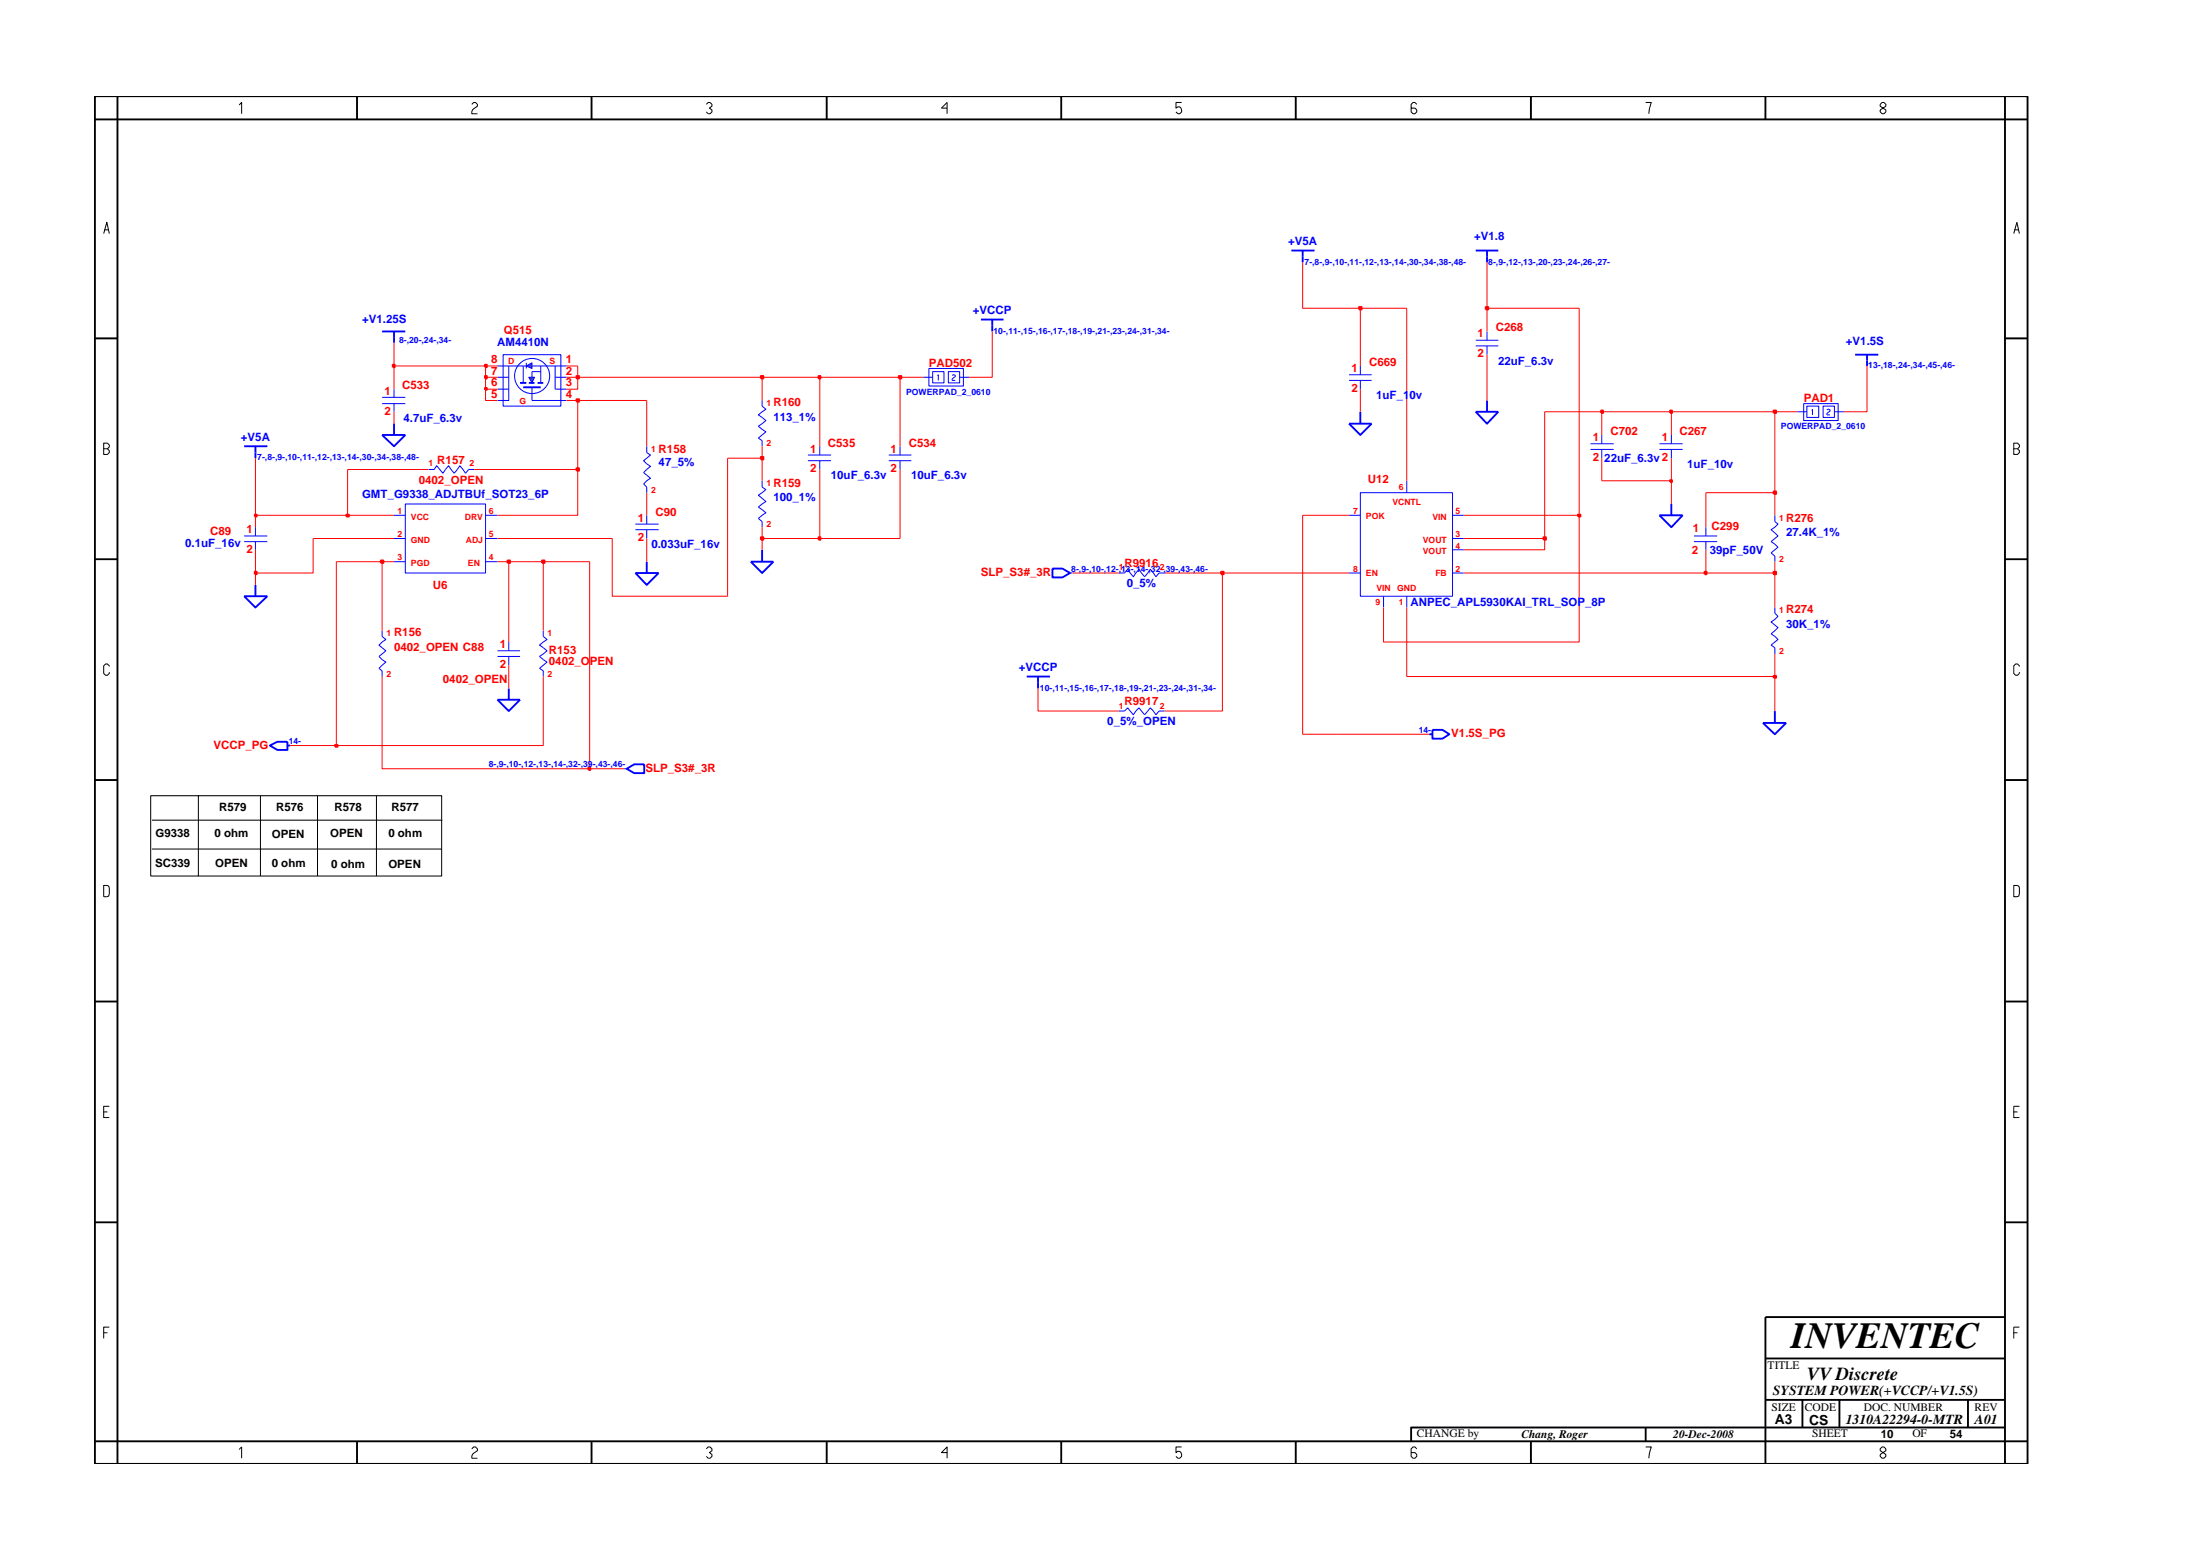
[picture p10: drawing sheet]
<svg xmlns="http://www.w3.org/2000/svg" width="297mm" height="210mm" viewBox="0 0 297 210" stroke-linecap="round" stroke-linejoin="round" font-family="sans-serif">
<g fill="none" stroke="#00f" stroke-width=".25">
<path d="M51.6 58.7h3.1l-1.5 1.5zM53.2 57.2v1.5M70.6 52.3h2.4M33 60.2h3.1M34.5 60.2v1.6M85.8 77.3h3.1l-1.6 1.6zM87.3 75.8v1.5M101.4 75.8h3l-1.5 1.5zM102.9 74.2v1.6M224.1 69.5h3.1l-1.5 1.6zM225.7 68v1.5M238 97.6h3.2l-1.6 1.5z"/>
<path d="M239.6 96v1.6"/>
</g>
<g fill="none" stroke="#00f" stroke-width=".14">
<path d="M71.8 52.3v1.7M214.7 59.9h3.2M216.3 58.7v1.2M242.7 55.6h1.3M243.5 54.5h4.7v2.3h-4.7zM244 54.8h1.6v1.5h-1.6zM244.6 55.4l.1-.2v.8M246.2 54.8h1.5v1.5h-1.5zM246.7 55.3l.1-.1 .3 .1v.2l-.4 .3v.2h.4M247.7 55.6h1.2M57.9 63.4h.7l.4-.5 .8 1 .8-1 .7 1 .8-1 .8 1 .4-.5h.7M87.3 60.2v.9l.5 .3-.9 .8 .9 .7-.9 .9 .9 .7-.9 .8 .4 .4v.8"/>
<path d="M102.9 64.9v.8l.5 .4-1 .7 1 .9-1 .7 1 .8-1 .8 .5 .4v.7M109.1 62.2h3.1M109.1 61.4h3.1M110.7 60.2v1.2M110.7 62.2v1.2M214.7 60.6h3.2M216.3 60.6v1.2M239.6 69.5v.9l.5 .3-1 .8 1 .8-1 .8 1 .8-1 .7 .5 .4v.8M51.6 85.1v.8l.5 .4-.9 .8 .9 .7-.9 .8 .9 .8-.9 .8 .4 .3v.8M67.2 87.8h3M67.2 88.6h3M68.7 86.6v1.2"/>
<path d="M68.7 88.6v1.2"/>
</g>
<path d="M71.1 49.4l.7-.4v.7z" fill="#3c3cc8"/>
<path d="M71.1 49.4l.7-.4v.7zM71.1 49v.7" fill="none" stroke="#00f" stroke-width=".14"/>
<path d="M71.4 50.9h.8l-.4 .8z" fill="#3c3cc8"/>
<g fill="none" stroke="#00f" stroke-width=".14">
<path d="M51.6 54.5h3.1M51.6 53.6h3.1M53.2 52.5v1.1M53.2 54.5v1.1M67.2 52.5h1.5M67.2 50.9h1.5M67.2 49.4h3.9M67.9 47.9h7.8v6.9h-7.8zM68.7 49.4v4.6h-1.5M70.6 49.4v2.3M71.4 50.9h.8l-.4 .8zM71.8 54h4.7"/>
<path d="M73 49.4v2.3M73 50.2h-1.2v.7M75 49.4v3.1h1.5M75 50.9h1.5M76.5 49.4h-4.7M102.9 54v.8l.5 .4-1 .8 1 .8-1 .7 1 .8-1 .8 .5 .4v.7M124.7 50.9h1.2M125.4 49.7h4.7v2.4h-4.7zM125.9 50.2h1.6v1.5h-1.6zM126.6 50.7l.1-.1v.7M128 50.2h1.6v1.5h-1.6zM128.6 50.7l.1-.1 .3 .1v.1l-.4 .4v.1h.4"/>
<path d="M129.6 50.9h1.2M182.1 51.3h3.1M182.1 50.6h3.1M183.7 49.4v1.2M183.7 51.3v1.2M199.2 45.9h3.1M199.2 46.7h3.1M200.8 44.7v1.2M200.8 46.7v1.2M224.1 59.9h3.1M225.7 58.7v1.2M33 72.3h3.1"/>
<path d="M33 73.1h3.1M34.5 71.1v1.2M34.5 73.1v1.1M53.2 72.7h1.5M53.2 69.5h1.5M53.2 75.8h1.5M54.7 68h10.9v9.3h-10.9zM65.6 72.7h1.6M65.6 69.5h1.6M65.6 75.8h1.6M85.8 70.7h3.1M85.8 71.5h3.1"/>
<path d="M87.3 69.5v1.2M87.3 71.5v1.2M120 61.4h3M120 62.2h3M121.5 60.2v1.2M121.5 62.2v1.2M144.5 77.3h.3M151.1 77.3h.7l.5-.5 .7 1 .8-1 .7 1 .8-1 .8 1 .4-.5h.8M182.1 69.5h1.6M182.1 77.3h1.6M183.7 66.5h12.4v14h-12.4zM189.9 64.9v1.6"/>
<path d="M196.1 69.5h1.5M196.1 72.7h1.5M196.1 77.3h1.5M196.1 74.2h1.5M224.1 60.6h3.1M225.7 60.6v1.2M228.7 73.1h3.1M228.7 72.3h3.1M230.3 71.1v1.2M230.3 73.1v1.1M73.3 85.1v.8l.6 .4-1.1 .8 1.1 .7-1.1 .8 1.1 .8-1.1 .8 .5 .3v.8M151.1 96h.7l.5-.5 .7 1 .8-1 .7 1 .8-1 .8 1 .4-.5h.8"/>
<path d="M186.8 80.5v1.5M189.9 80.5v1.5M239.6 82v.7l.5 .5-1 .7 1 .8-1 .8 1 .8-1 .8 .5 .3v.9M84.3 103.7h.3"/>
<circle cx="71.8" cy="50.7" r="2.37"/>
</g>
<g fill="none" stroke="#00f" stroke-width=".25">
<path d="M174.4 33.8h3.1M175.9 33.8v1.6M199.2 33.8h3.1M200.8 33.8v1.6M51.6 44.7h3.1M53.2 44.7v1.6M70.2 51.7h.9M71.4 51.7h.8M72.6 51.7h.7M132.4 43.1h3.1M134 43.1v1.6M182.1 57.2h3.1l-1.5 1.5z"/>
<path d="M183.7 55.6v1.6M199.2 55.6h3.1l-1.5 1.6zM200.8 54v1.6M250.5 47.9h3.1M252.1 47.9v1.5M34.5 78.9v1.6M142.1 76.7h1.4l1 .6-1 .6h-1.4zM33 80.5h3.1l-1.6 1.5zM67.2 94.4h3l-1.5 1.6zM68.7 92.9v1.5M138.6 91.3h3.2M140.2 91.3v1.6"/>
<path d="M193 99.1h.4M193.4 98.5h1.4l.9 .6-.9 .6h-1.4zM36.4 100.6l1.1-.5h1.3v1.1h-1.3zM38.8 100.6h.3M84.6 103.7l1-.5h1.4v1.1h-1.4z"/>
</g>
<path d="M51.6 91.3v12.4h28" fill="none" stroke="#f00" stroke-width=".14"/>
<path d="M79.4 103.6h.3v.3h-.3z" fill="#8e2323"/>
<path d="M79.4 103.6h.3v.3h-.3z" fill="none" stroke="#f00" stroke-width=".25"/>
<path d="M79.6 75.8v27.9h4.7M39.1 100.6h6.3" fill="none" stroke="#f00" stroke-width=".14"/>
<path d="M45.2 100.5h.4v.3h-.4z" fill="#8e2323"/>
<path d="M45.2 100.5h.4v.3h-.4z" fill="none" stroke="#f00" stroke-width=".25"/>
<path d="M45.4 75.8v24.8h27.9v-9.3M165 77.3v18.7h-7.7M175.9 69.5v29.6h17.1M68.7 89.8v3.1M140.2 92.9v3.1h10.9M189.9 82v9.3h49.7v4.7" fill="none" stroke="#f00" stroke-width=".14"/>
<path d="M239.5 91.2h.3v.3h-.3z" fill="#8e2323"/>
<path d="M239.5 91.2h.3v.3h-.3z" fill="none" stroke="#f00" stroke-width=".25"/>
<path d="M34.5 77.3v1.6M51.6 75.8v9.3M68.7 75.8v10.8M73.3 75.8v9.3M98.2 61.8v18.7h-15.5v-7.8M213.2 69.5v17.1h-26.4v-4.6M239.6 77.3v4.7M239.6 88.3v3" fill="none" stroke="#f00" stroke-width=".14"/>
<path d="M34.4 77.2h.3v.3h-.3z" fill="#8e2323"/>
<path d="M34.4 77.2h.3v.3h-.3z" fill="none" stroke="#f00" stroke-width=".25"/>
<path d="M42.3 72.7v4.6h-7.8v-3.1M144.8 77.3h6.3M157.3 77.3h7.7" fill="none" stroke="#f00" stroke-width=".14"/>
<path d="M164.9 77.2h.3v.3h-.3z" fill="#8e2323"/>
<path d="M164.9 77.2h.3v.3h-.3z" fill="none" stroke="#f00" stroke-width=".25"/>
<path d="M165 77.3h17.1M197.6 77.3h32.7" fill="none" stroke="#f00" stroke-width=".14"/>
<path d="M230.2 77.2h.2v.3h-.2z" fill="#8e2323"/>
<path d="M230.2 77.2h.2v.3h-.2z" fill="none" stroke="#f00" stroke-width=".25"/>
<path d="M230.3 74.2v3.1h9.3" fill="none" stroke="#f00" stroke-width=".14"/>
<path d="M239.5 77.2h.3v.3h-.3z" fill="#8e2323"/>
<path d="M239.5 77.2h.3v.3h-.3z" fill="none" stroke="#f00" stroke-width=".25"/>
<path d="M45.4 75.8h6.2M239.6 75.8v1.5" fill="none" stroke="#f00" stroke-width=".14"/>
<path d="M51.4 75.6h.4v.4h-.4z" fill="#8e2323"/>
<path d="M51.4 75.6h.4v.4h-.4z" fill="none" stroke="#f00" stroke-width=".25"/>
<path d="M51.6 75.8h1.6M67.2 75.8h1.5" fill="none" stroke="#f00" stroke-width=".14"/>
<path d="M68.5 75.6h.4v.4h-.4z" fill="#8e2323"/>
<path d="M68.5 75.6h.4v.4h-.4z" fill="none" stroke="#f00" stroke-width=".25"/>
<path d="M68.7 75.8h4.6" fill="none" stroke="#f00" stroke-width=".14"/>
<path d="M73.2 75.6h.3v.4h-.3z" fill="#8e2323"/>
<path d="M73.2 75.6h.3v.4h-.3z" fill="none" stroke="#f00" stroke-width=".25"/>
<path d="M42.3 72.7h10.9M67.2 72.7h15.5M73.3 75.8h6.3M87.3 72.7v3.1M102.9 72.7v1.5M208.6 72.7v1.5h-11" fill="none" stroke="#f00" stroke-width=".14"/>
<path d="M102.7 72.5h.4v.3h-.4z" fill="#8e2323"/>
<path d="M102.7 72.5h.4v.3h-.4z" fill="none" stroke="#f00" stroke-width=".25"/>
<path d="M102.9 71.1v1.6h7.8" fill="none" stroke="#f00" stroke-width=".14"/>
<path d="M110.5 72.5h.3v.3h-.3z" fill="#8e2323"/>
<path d="M110.5 72.5h.3v.3h-.3z" fill="none" stroke="#f00" stroke-width=".25"/>
<path d="M110.7 63.4v9.3h10.8v-9.3M197.6 72.7h11" fill="none" stroke="#f00" stroke-width=".14"/>
<path d="M208.4 72.5h.3v.3h-.3z" fill="#8e2323"/>
<path d="M208.4 72.5h.3v.3h-.3z" fill="none" stroke="#f00" stroke-width=".25"/>
<path d="M208.6 55.6v17.1M34.5 69.5v1.6M230.3 66.5v4.6" fill="none" stroke="#f00" stroke-width=".14"/>
<path d="M34.4 69.5h.3v.2h-.3z" fill="#8e2323"/>
<path d="M34.4 69.5h.3v.2h-.3z" fill="none" stroke="#f00" stroke-width=".25"/>
<path d="M34.5 61.8v7.7h12.4" fill="none" stroke="#f00" stroke-width=".14"/>
<path d="M46.8 69.5h.3v.2h-.3z" fill="#8e2323"/>
<path d="M46.8 69.5h.3v.2h-.3z" fill="none" stroke="#f00" stroke-width=".25"/>
<path d="M46.9 63.4v6.1h6.3M78 63.4v6.1h-10.8M87.3 66.5v3M175.9 69.5h6.2M197.6 69.5h15.6" fill="none" stroke="#f00" stroke-width=".14"/>
<path d="M213 69.5h.4v.2h-.4z" fill="#8e2323"/>
<path d="M213 69.5h.4v.2h-.4z" fill="none" stroke="#f00" stroke-width=".25"/>
<path d="M213.2 41.6v27.9M225.7 64.9v3.1M230.3 66.5h9.3v3" fill="none" stroke="#f00" stroke-width=".14"/>
<path d="M239.5 66.3h.3v.4h-.3z" fill="#8e2323"/>
<path d="M239.5 66.3h.3v.4h-.3z" fill="none" stroke="#f00" stroke-width=".25"/>
<path d="M189.9 41.6v23.3M239.6 55.6v10.9M102.9 61.8v3.1M216.3 61.8v3.1h9.4" fill="none" stroke="#f00" stroke-width=".14"/>
<path d="M225.5 64.8h.2v.3h-.2z" fill="#8e2323"/>
<path d="M225.5 64.8h.2v.3h-.2z" fill="none" stroke="#f00" stroke-width=".25"/>
<path d="M46.9 63.4h11M64 63.4h14M225.7 61.8v3.1" fill="none" stroke="#f00" stroke-width=".14"/>
<path d="M77.8 63.2h.4v.3h-.4z" fill="#8e2323"/>
<path d="M77.8 63.2h.4v.3h-.4z" fill="none" stroke="#f00" stroke-width=".25"/>
<path d="M78 54v9.4M98.2 61.8h4.7" fill="none" stroke="#f00" stroke-width=".14"/>
<path d="M102.7 61.7h.4v.3h-.4z" fill="#8e2323"/>
<path d="M102.7 61.7h.4v.3h-.4z" fill="none" stroke="#f00" stroke-width=".25"/>
<path d="M53.2 55.6v1.6M87.3 54v6.2M110.7 50.9v9.3M121.5 50.9v9.3M183.7 52.5v3.1M208.6 55.6h7.7v3.1M225.7 55.6v3.1M102.9 60.2v1.6" fill="none" stroke="#f00" stroke-width=".14"/>
<path d="M216.2 55.4h.2v.3h-.2z" fill="#8e2323"/>
<path d="M216.2 55.4h.2v.3h-.2z" fill="none" stroke="#f00" stroke-width=".25"/>
<path d="M216.3 55.6h9.4" fill="none" stroke="#f00" stroke-width=".14"/>
<path d="M225.5 55.4h.2v.3h-.2z" fill="#8e2323"/>
<path d="M225.5 55.4h.2v.3h-.2z" fill="none" stroke="#f00" stroke-width=".25"/>
<path d="M225.7 55.6h13.9" fill="none" stroke="#f00" stroke-width=".14"/>
<path d="M239.5 55.4h.3v.3h-.3z" fill="#8e2323"/>
<path d="M239.5 55.4h.3v.3h-.3z" fill="none" stroke="#f00" stroke-width=".25"/>
<path d="M65.6 52.5v1.5h1.6M76.5 54h1.5M239.6 55.6h3.1M252.1 49.4v6.2h-3.2" fill="none" stroke="#f00" stroke-width=".14"/>
<path d="M77.8 53.9h.4v.3h-.4z" fill="#8e2323"/>
<path d="M77.8 53.9h.4v.3h-.4z" fill="none" stroke="#f00" stroke-width=".25"/>
<path d="M53.2 49.4v3.1M78 54h9.3M102.9 50.9v3.1M200.8 47.9v6.1" fill="none" stroke="#f00" stroke-width=".14"/>
<path d="M65.5 52.4h.2v.2h-.2z" fill="#8e2323"/>
<path d="M65.5 52.4h.2v.2h-.2z" fill="none" stroke="#f00" stroke-width=".25"/>
<path d="M65.6 50.9v1.6h1.6M78 50.9v1.6h-1.5" fill="none" stroke="#f00" stroke-width=".14"/>
<path d="M65.5 50.7h.2v.4h-.2z" fill="#8e2323"/>
<path d="M65.5 50.7h.2v.4h-.2z" fill="none" stroke="#f00" stroke-width=".25"/>
<path d="M65.6 49.4v1.5h1.6M76.5 50.9h1.5" fill="none" stroke="#f00" stroke-width=".14"/>
<path d="M77.8 50.7h.4v.4h-.4z" fill="#8e2323"/>
<path d="M77.8 50.7h.4v.4h-.4z" fill="none" stroke="#f00" stroke-width=".25"/>
<path d="M78 49.4v1.5h24.9" fill="none" stroke="#f00" stroke-width=".14"/>
<path d="M102.7 50.7h.4v.4h-.4z" fill="#8e2323"/>
<path d="M102.7 50.7h.4v.4h-.4z" fill="none" stroke="#f00" stroke-width=".25"/>
<path d="M102.9 50.9h7.8" fill="none" stroke="#f00" stroke-width=".14"/>
<path d="M110.5 50.7h.3v.4h-.3z" fill="#8e2323"/>
<path d="M110.5 50.7h.3v.4h-.3z" fill="none" stroke="#f00" stroke-width=".25"/>
<path d="M110.7 50.9h10.8" fill="none" stroke="#f00" stroke-width=".14"/>
<path d="M121.4 50.7h.3v.4h-.3z" fill="#8e2323"/>
<path d="M121.4 50.7h.3v.4h-.3z" fill="none" stroke="#f00" stroke-width=".25"/>
<path d="M121.5 50.9h3.2M134 44.7v6.2h-3.2" fill="none" stroke="#f00" stroke-width=".14"/>
<path d="M53 49.2h.3v.4h-.3z" fill="#8e2323"/>
<path d="M53 49.2h.3v.4h-.3z" fill="none" stroke="#f00" stroke-width=".25"/>
<path d="M53.2 46.3v3.1h12.4" fill="none" stroke="#f00" stroke-width=".14"/>
<path d="M65.5 49.2h.2v.4h-.2z" fill="#8e2323"/>
<path d="M65.5 49.2h.2v.4h-.2z" fill="none" stroke="#f00" stroke-width=".25"/>
<path d="M175.9 35.4v6.2h7.8v7.8M65.6 49.4h1.6M76.5 49.4h1.5M200.8 41.6v3.1" fill="none" stroke="#f00" stroke-width=".14"/>
<path d="M183.5 41.4h.3v.4h-.3z" fill="#8e2323"/>
<path d="M183.5 41.4h.3v.4h-.3z" fill="none" stroke="#f00" stroke-width=".25"/>
<path d="M183.7 41.6h6.2" fill="none" stroke="#f00" stroke-width=".14"/>
<path d="M200.6 41.4h.3v.4h-.3z" fill="#8e2323"/>
<path d="M200.6 41.4h.3v.4h-.3z" fill="none" stroke="#f00" stroke-width=".25"/>
<path d="M200.8 35.4v6.2h12.4" fill="none" stroke="#f00" stroke-width=".14"/>
<g fill="none" stroke="#000" stroke-width=".25">
<path d="M12.8 13h261v184.6h-261zM15.9 13v184.6M48.2 13v3.1M79.9 13v3.1M111.6 13v3.1M143.3 13v3.1M174.9 13v3.1M206.7 13v3.1M238.4 13v3.1M270.7 13v184.6M273.8 16.1h-261M12.8 45.7h3.1"/>
<path d="M270.7 45.7h3.1M12.8 75.5h3.1M270.7 75.5h3.1M12.8 105.3h3.1M270.7 105.3h3.1M12.8 135.2h3.1M270.7 135.2h3.1M12.8 165h3.1M270.7 177.7h-32.3v19.9M270.7 165h3.1M48.2 194.5v3.1M79.9 194.5v3.1"/>
<path d="M111.6 194.5v3.1M143.3 194.5v3.1M174.9 194.5v3.1M206.7 194.5v3.1M222.2 192.6v1.9M238.4 183.3h32.3M238.4 188.9h32.3M243.4 188.9v3.7M248.4 188.9v3.7M265.7 188.9v3.7M270.7 192.6h-80.2v1.9M273.8 194.5h-261"/>
</g>
<g fill="none" stroke="#000" stroke-width=".14">
<path d="M32.3 14.2l.3-.4v1.6M63.7 14.1l.3-.3h.2l.3 .3v.2l-.5 .4-.3 .4v.3h.8M95.4 14.1l.2-.3h.3l.2 .3v.2l-.3 .3 .3 .2v.3l-.2 .3h-.3l-.2-.3M127.9 14.6h-.8l.8-.8v1.6M159.5 13.8h-.7v.8l.2-.2a.5 .5 0 0 1 .5 .7l-.2 .3h-.3l-.2-.3M191.3 14.1l-.3-.3h-.2l-.3 .3v1l.3 .3h.2l.3-.3v-.3l-.3-.2h-.5M222.2 13.8h.8l-.4 1.6M254.1 13.8l-.2 .3v.2l.7 .5v.3l-.2 .3h-.3l-.2-.3v-.3l.7-.5v-.2l-.2-.3zM14 31.5l.4-1.5 .4 1.5M14.1 31h.6M272 31h.6M272.7 31.5l-.4-1.5-.4 1.5"/>
<path d="M14 59.8h.5l.3 .3v.2l-.3 .3 .3 .2v.3l-.3 .2h-.5zM271.9 59.8h.5l.3 .3v.2l-.3 .3 .3 .2v.3l-.3 .2h-.5zM14 60.6h.5M271.9 60.6h.5M14.8 89.9l-.3-.3h-.2l-.3 .3v1l.3 .2h.2l.3-.2v-.2M272.7 89.9l-.3-.3h-.3l-.2 .3v1l.2 .2h.3l.3-.2v-.2M14 119.5l.7 .1 .1 .2-.1 1.1-.7 .1zM20.3 107.4h39.3v10.8h-39.3zM20.5 110.7h39.2M20.5 114.6h39l.1 .1M26.8 107.4v10.8M35.2 107.4v10.8"/>
<path d="M42.9 107.4v10.8M50.8 107.4v10.8M271.9 119.5l.7 .1 .1 .2-.1 1.1-.7 .1zM14 150.1h.5M14.8 149.3h-.8v1.5h.8M271.9 150.1h.5M272.7 149.3h-.8v1.5h.8M14 179.9h.5M14.8 179.1h-.8v1.5M271.9 179.9h.5M272.7 179.1h-.8v1.5M32.3 195.6l.3-.3v1.5"/>
<path d="M63.7 195.5l.3-.2h.2l.3 .2v.3l-.7 .5-.1 .2v.3h.8M95.4 195.5l.2-.2h.3l.2 .2v.3l-.3 .2 .3 .3v.2l-.2 .3h-.3l-.2-.3M127.9 196h-.8l.8-.7v1.5M159.5 195.3h-.7v.7l.2-.1a.5 .5 0 0 1 .5 .6l-.2 .3h-.3l-.2-.3M191.3 195.5l-.3-.2h-.2l-.3 .2v1l.3 .3h.2l.3-.3v-.2l-.3-.3h-.5M222.2 195.3h.8l-.4 1.5M254.1 195.3l-.2 .2v.3l.7 .5v.2l-.2 .3h-.3l-.2-.3v-.2l.7-.5v-.3l-.2-.2z"/>
</g>
<text font-size="5" x="241.8" y="182">INVENTEC</text>
<text font-size="2.5" x="244" y="186.3">VV Discrete</text>
<g font-size="1.9">
<text x="239.4" y="188.2">SYSTEM POWER(+VCCP/+V1.5S)</text>
<text x="239.6" y="192.2">A3</text>
<text x="244.3" y="192.3">CS</text>
<text x="249.2" y="192.2">1310A22294-0-MTR</text>
<text x="266.6" y="192.2">A01</text>
</g>
<g font-size="1.6" fill="#00f">
<text x="173.9" y="33">+V5A</text>
<text x="199" y="32.4">+V1.8</text>
<text x="48.9" y="43.5">+V1.25S</text>
<text x="67.1" y="46.7">AM4410N</text>
<text x="131.4" y="42.4">+VCCP</text>
<text x="249.2" y="46.5">+V1.5S</text>
<text x="185.8" y="53.9">1uF_10v</text>
<text x="202.3" y="49.2">22uF_6.3v</text>
<text x="32.5" y="59.5">+V5A</text>
<text x="54.5" y="57">4.7uF_6.3v</text>
<text x="104.4" y="56.8">113_1%</text>
<text x="88.9" y="62.9">47_5%</text>
<text x="112.2" y="64.7">10uF_6.3v</text>
<text x="123" y="64.7">10uF_6.3v</text>
<text x="216.6" y="62.3">22uF_6.3v2</text>
<text x="227.8" y="63.2">1uF_10v</text>
<text x="48.9" y="67.3">GMT_G9338_ADJTBUf_SOT23_6P</text>
<text x="104.4" y="67.7">100_1%</text>
<text x="25" y="73.8">0.1uF_16v</text>
<text x="87.9" y="74">0.033uF_16v</text>
<text x="230.8" y="74.8">39pF_50V</text>
<text x="241.2" y="72.3">27.4K_1%</text>
<text x="152.1" y="79.3">0_5%</text>
<text x="190.4" y="81.8">ANPEC_APL5930KAI_TRL_SOP_8P</text>
<text x="241.2" y="84.7">30K_1%</text>
<text x="137.5" y="90.5">+VCCP</text>
<text x="149.5" y="97.9">0_5%_OPEN</text>
</g>
<g font-size="1.6" fill="#f00">
<text x="68" y="45.1">Q515</text>
<text x="199.5" y="45.5">1</text>
<text x="202" y="44.7">C268</text>
<text x="51.9" y="53.3">1</text>
<text x="54.3" y="52.5">C533</text>
<text x="66.3" y="50.6">7</text>
<text x="66.3" y="52.1">6</text>
<text x="66.3" y="53.7">5</text>
<text x="66.3" y="49">8</text>
<text x="76.4" y="53.7">4</text>
<text x="76.4" y="49">1</text>
<text x="76.4" y="50.6">2</text>
<text x="76.4" y="52.1">3</text>
<text x="125.4" y="49.6">PAD502</text>
<text x="182.5" y="50.2">1</text>
<text x="182.5" y="52.8">2</text>
<text x="184.9" y="49.4">C669</text>
<text x="199.5" y="48.2">2</text>
<text x="51.9" y="56">2</text>
<text x="104.4" y="54.8">R160</text>
<text x="215.1" y="59.5">1</text>
<text x="217.5" y="58.7">C702</text>
<text x="224.4" y="59.5">1</text>
<text x="226.8" y="58.7">C267</text>
<text x="243.5" y="54.2">PAD1</text>
<text x="56.5" y="65.3">0402_OPEN</text>
<text x="59" y="62.6">R157</text>
<text x="88.9" y="61.1">R158</text>
<text x="104.4" y="65.7">R159</text>
<text x="109.4" y="61.1">1</text>
<text x="109.4" y="63.8">2</text>
<text x="111.8" y="60.3">C535</text>
<text x="120.2" y="61.1">1</text>
<text x="120.2" y="63.8">2</text>
<text x="122.7" y="60.3">C534</text>
<text x="184.7" y="65.2">U12</text>
<text x="215.1" y="62.2">2</text>
<text x="33.3" y="71.9">1</text>
<text x="86.1" y="70.4">1</text>
<text x="88.5" y="69.6">C90</text>
<text x="228.5" y="71.7">1</text>
<text x="231.1" y="71.5">C299</text>
<text x="241.2" y="70.4">R276</text>
<text x="28.4" y="72.2">C89</text>
<text x="33.3" y="74.6">2</text>
<text x="86.1" y="73.1">2</text>
<text x="132.4" y="77.7">SLP_S3#_3R</text>
<text x="151.8" y="76.6">R9916</text>
<text x="228.4" y="74.8">2</text>
<text x="58.4" y="79.5">U6</text>
<text x="241.2" y="82.7">R274</text>
<text x="53.2" y="85.9">R156</text>
<text x="53.2" y="87.8">0402_OPEN C88</text>
<text x="67.5" y="87.4">1</text>
<text x="74.1" y="88.3">R153</text>
<text x="74.1" y="89.8">0402_OPEN</text>
<text x="59.8" y="92.1">0402_OPEN</text>
<text x="67.5" y="90.2">2</text>
<text x="151.8" y="95.2">R9917</text>
<text x="28.8" y="101">VCCP_PG</text>
<text x="195.9" y="99.5">V1.5S_PG</text>
<text x="87.2" y="104.2">SLP_S3#_3R</text>
</g>
<g font-size="1.6">
<text x="21" y="113">G9338</text>
<text x="29" y="113">0 ohm</text>
<text x="29.6" y="109.5">R579</text>
<text x="36.7" y="113">OPEN</text>
<text x="37.3" y="109.5">R576</text>
<text x="44.6" y="113">OPEN</text>
<text x="45.2" y="109.5">R578</text>
<text x="52.4" y="113">0 ohm</text>
<text x="52.9" y="109.4">R577</text>
<text x="20.9" y="116.9">SC339</text>
<text x="29.1" y="117">OPEN</text>
<text x="36.7" y="117">0 ohm</text>
<text x="44.7" y="117.1">0 ohm</text>
<text x="52.4" y="117.1">OPEN</text>
<text x="238.7" y="184.8">TITLE</text>
<text x="239.2" y="190.4">SIZE</text>
<text x="243.7" y="190.4">CODE</text>
<text x="251.6" y="190.4">DOC. NUMBER</text>
<text x="266.6" y="190.4">REV</text>
<text x="191.3" y="193.9">CHANGE by</text>
<text x="205.4" y="194.1">Chang, Roger</text>
<text x="225.9" y="194.1">20-Dec-2008</text>
<text x="244.7" y="193.9">SHEET</text>
<text x="253.9" y="194.1">10</text>
<text x="258.2" y="193.9">OF</text>
<text x="263.3" y="194.1">54</text>
</g>
<g font-size="1.2" fill="#00f">
<text x="176.1" y="35.7">7-,8-,9-,10-,11-,12-,13-,14-,30-,34-,38-,48-</text>
<text x="200.9" y="35.7">8-,9-,12-,13-,20-,23-,24-,26-,27-</text>
<text x="53.9" y="46.3">8-,20-,24-,34-</text>
<text x="134.1" y="45">10-,11-,15-,16-,17-,18-,19-,21-,23-,24-,31-,34-</text>
<text x="122.3" y="53.3">POWERPAD_2_0610</text>
<text x="252.3" y="49.7">13-,18-,24-,34-,45-,46-</text>
<text x="240.5" y="57.9">POWERPAD_2_0610</text>
<text x="34.7" y="62.1">7-,8-,9-,10-,11-,12-,13-,14-,30-,34-,38-,48-</text>
<text x="144.6" y="77.2">8-,9-,10-,12-,13-,14-,32-,39-,43-,46-</text>
<text x="140.4" y="93.2">10-,11-,15-,16-,17-,18-,19-,21-,23-,24-,31-,34-</text>
<text x="39" y="100.4">14-</text>
<text x="191.6" y="98.9">14-</text>
<text x="66" y="103.6">8-,9-,10-,12-,13-,14-,32-,39-,43-,46-</text>
</g>
<g font-size="1.2" fill="#f00">
<text x="68.6" y="49.1">D</text>
<text x="74.2" y="49.1">S</text>
<text x="70.2" y="54.5">G</text>
<text x="103.5" y="54.8">1</text>
<text x="57.9" y="62.9">1</text>
<text x="63.4" y="62.9">2</text>
<text x="87.9" y="60.9">1</text>
<text x="103.5" y="65.6">1</text>
<text x="103.5" y="60.2">2</text>
<text x="53.7" y="69.4">1</text>
<text x="55.5" y="70.1">VCC</text>
<text x="62.8" y="70.1">DRV</text>
<text x="66" y="69.4">6</text>
<text x="87.9" y="66.5">2</text>
<text x="103.5" y="71.1">2</text>
<text x="182.7" y="69.4">7</text>
<text x="184.4" y="70">POK</text>
<text x="188" y="68.1">VCNTL</text>
<text x="188.9" y="66.1">6</text>
<text x="193.4" y="70.1">VIN</text>
<text x="196.5" y="69.4">5</text>
<text x="240.2" y="70.2">1</text>
<text x="53.7" y="75.6">3</text>
<text x="53.7" y="72.5">2</text>
<text x="55.5" y="73.3">GND</text>
<text x="55.5" y="76.4">PGD</text>
<text x="62.9" y="73.3">ADJ</text>
<text x="63.2" y="76.4">EN</text>
<text x="66" y="72.5">5</text>
<text x="66" y="75.6">4</text>
<text x="151.1" y="77">1</text>
<text x="156.6" y="77">2</text>
<text x="182.7" y="77.2">8</text>
<text x="184.4" y="77.8">EN</text>
<text x="192.1" y="73.3">VOUT</text>
<text x="192.1" y="74.8">VOUT</text>
<text x="193.8" y="77.8">FB</text>
<text x="196.5" y="72.5">3</text>
<text x="196.5" y="74">4</text>
<text x="196.5" y="77.2">2</text>
<text x="240.2" y="75.8">2</text>
<text x="185.7" y="81.6">9</text>
<text x="185.8" y="79.7">VIN</text>
<text x="188.6" y="79.7">GND</text>
<text x="188.9" y="81.6">1</text>
<text x="240.2" y="82.7">1</text>
<text x="52.2" y="85.8">1</text>
<text x="73.9" y="85.8">1</text>
<text x="240.2" y="88.3">2</text>
<text x="52.2" y="91.3">2</text>
<text x="73.9" y="91.3">2</text>
<text x="151.1" y="95.6">1</text>
<text x="156.6" y="95.6">2</text>
</g>
</svg>
